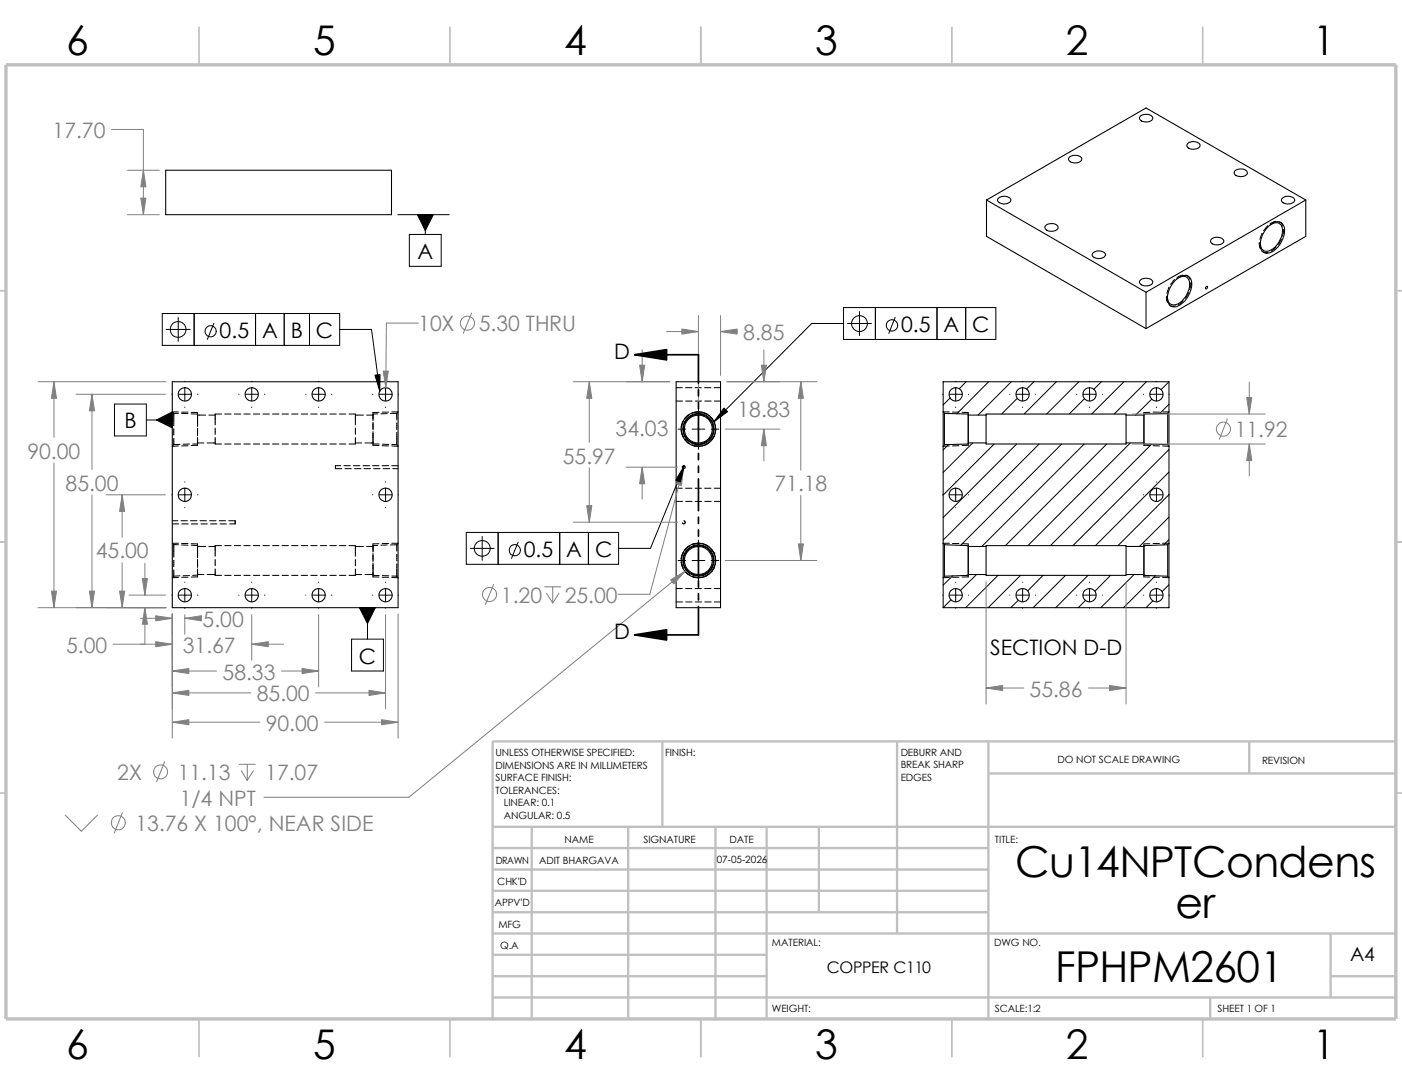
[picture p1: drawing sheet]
<svg xmlns="http://www.w3.org/2000/svg" width="279mm" height="216mm" viewBox="0 0 279 216" stroke-linecap="round" stroke-linejoin="round" font-family="sans-serif">
<g fill="none" stroke="#c0c0c0" stroke-width=".34">
<path d="M39.7 5.4v7.5M89.7 5.4v7.5M139.7 5.4v7.5M189.7 5.4v7.5M239.7 5.4v7.5M-.1 57.9h1.3M278.2 57.9h1.2M-.1 107.9h1.3M278.2 107.9h1.2M-.1 157.9h1.3M278.2 157.9h1.2M39.7 202.9v7.5"/>
<path d="M89.7 202.9v7.5M139.7 202.9v7.5M189.7 202.9v7.5M239.7 202.9v7.5"/>
</g>
<g fill="none" stroke="#c0c0c0" stroke-width=".47">
<path d="M132 147.7v17M178.8 147.7v38.2M197 154.1h81.2M197 147.7v55.2M249 147.7v6.4M278.2 147.7h-180v55.2M98.2 164.7h180M98.2 168.9h98.8M98.2 173.2h98.8M98.2 177.4h98.8M106 164.7v38.2M125.2 164.7v38.2"/>
<path d="M142.6 164.7v38.2M152.8 164.7v38.2M163.2 164.7v17M98.2 185.9h180M98.2 190.2h54.6M98.2 194.4h54.6M98.2 198.7h180M98.2 181.7h98.8M241.2 198.7v4.2M265.2 185.9v12.8M265.2 194.4h13"/>
</g>
<path d="M1.2 12.9h277v190h-277z" fill="none" stroke="#c0c0c0" stroke-width=".68" stroke-linecap="butt"/>
<g fill="none" stroke="#000" stroke-width=".2">
<path d="M79.3 42.8h10.2M81.6 46.7h6.3v6.3h-6.3zM84.8 42.8v3.9M232.5 59v.9l.2 .3M233 57.2l-.5 1.2M234.1 55.7l-.8 .9M235.7 54.8l-1.1 .5M235.8 59.9l-1 .8M236.3 54.8a1.27 1.27 0 0 1 .9 .9M236.9 58.3l-.7 1.1M237.3 56.3l-.2 1.4M251 48.3l.2 1.2"/>
<path d="M251.5 50l.8 .3 .4-.1M251.5 46.5l-.4 1.2M252.6 45l-.8 .9M253.3 50h.1M254.3 49.2l-.9 .8M254.3 44.1l-1.2 .4M254.9 44.2l.4 .2 .4 .7M255.4 47.6l-.7 1.1M255.8 45.7l-.2 1.3M32.3 62.4h35.4v6.4h-35.4zM33.1 65.6h4.8M34.2 78.5h.1"/>
<path d="M35.5 63.2v4.8M35.6 78.5h2.5M36.8 75.9v.1M36.8 77.3v2.5M38.7 62.4v6.4M39.4 78.5h.1M42.6 64.4l-1.3 3.2M47.6 78.5h.1M48.9 78.5h2.5M50.2 75.9v.1M50.2 77.3v2.5M50.9 62.4v6.4"/>
<path d="M52.7 78.5h.1M56.6 62.4v6.4M60.9 78.5h.1M61.7 62.4v6.4M62.2 78.5h2.6M63.5 75.9v.1M63.5 77.3v2.5M66 78.5h.1M67.7 65.6h6.3l1.7 12.3M74.3 78.5h.1M75.6 78.5h2.5M76.8 75.9v.1"/>
<path d="M76.8 77.3v2.5M79.4 78.5h.1M134.7 79.9h1.3M134.7 77.2h1.3M136.6 77.2h1.3M136.7 79.9h1.2M138.5 77.2h1.3M138.6 79.9h1.2M140.4 77.2h1.3M140.5 79.9h1.2M142.3 77.2h1.3M142.4 79.9h1.2"/>
<path d="M168.1 61.3h30.4v6.3h-30.4zM168.1 64.4h-6.3l-19.5 19.6M168.9 64.4h4.8M171.3 62.1v4.7M174.5 61.3v6.3M178.4 63.2l-1.3 3.2M186.7 61.3v6.3M187.9 78.5h.1M188 76v.2M189.2 78.5h2.5M189.4 79.2l-1.4 1.4M190.5 75.9v.1"/>
<path d="M190.5 77.3v2.5M192.4 61.3v6.3M192.5 76l-1.3 1.4M193 78.5h.1M197 76l-6.3 6.4M201.2 78.5h.1M201.5 76l-6.6 6.7M202.5 78.5h2.6M202.7 79.3l-3.1 3.2M203.8 75.9v.1M203.8 77.3v2.5M206 76l-1.4 1.5"/>
<path d="M206.3 78.5h.1M210.5 76l-6.4 6.5M214.5 78.5h.1M215 76l-6.4 6.5M215.9 78.5h2.5M216.1 79.4l-3 3.1M217.1 75.9v.1M217.1 77.3v2.5M219.5 76l-1.5 1.6M219.7 78.5h.1M224 76l-6.4 6.5M227.9 78.5h.1"/>
<path d="M228.5 76l-6.5 6.5M229.2 78.5h2.5M229.5 79.5l-3.2 3.2M230.5 75.9v.1M230.5 77.3v2.5M233 76l-1.6 1.6M233 78.5h.1M233 60.7l.4 .3 .8-.1M22.8 80.5h6.4v6.3h-6.4zM29.2 83.7h5.1M34.2 98.6h.1M34.3 82l.3 .3v2.5"/>
<path d="M34.3 82h1.3M34.6 82.3h1M34.6 85.4v1.3M34.6 87.3v1.3M34.6 88.6l-.3 .3 1.3-.1M35.6 98.6h2.5M35.9 88.5l-1.3 .1M36.2 82.3l1.3 .1M36.2 82.1h1.3M36.8 81.1v.1M36.8 96h.1M36.8 97.3v2.5"/>
<path d="M37.5 88.8h-1.3M37.8 88.4l-1.3 .1M38.1 82.1l1.3 .1v2.7M38.1 82.4l1.3 .1M38.4 88.4h1M39.4 85.3v1.5M39.4 87.2v1.5M39.4 88.2h1.2M39.4 82.7h1.6M39.4 98.6h.1M39.4 88.7h-1.3M41.3 88.2h1.6"/>
<path d="M41.6 82.7h1.3M42.9 85.3v1.2M42.9 87.2v1.2h1.3M44.2 82.5h-1.3v2.1M44.8 88.4h1.3M44.8 82.5h1.3M46.7 88.4h1.3M46.7 82.5h1.3M48.6 88.4h1.3M48.6 82.5h1.3M50.2 81.1v.1M50.5 88.4h1.3"/>
<path d="M50.5 82.5h1.3M52.4 88.4h1.3M52.4 82.5h1.3M54.3 88.4h1.3M54.3 82.5h1.3M56.2 88.4h1.3M56.2 82.5h1.3M58.1 88.4h1.3M58.1 82.5h1.3M60 88.4h1.3M60 82.5h1.3M61.9 88.4h1.3"/>
<path d="M61.9 82.5h1.3M63.5 81.1v.1M63.8 88.4h1.3M63.8 82.5h1.3M65.7 88.4h1.3M65.7 82.5h1.3M67.6 88.4h1.3M67.6 82.5h1.3M67.9 92.8h-1.1v.5h1.3M68.5 92.8h1.3M68.7 93.3h1.3M69.6 82.5h1.2v2.1"/>
<path d="M70.4 92.8h1.3M70.7 93.3h1.2M70.8 85.3v1.2M70.8 87.2v1.2h-1.2M70.8 88.2h1.3M70.8 82.7h1.6M72.3 92.8h1.3M72.6 93.3h1.2M72.7 88.2h1.6M73.1 82.7h1.2M74.3 92.8h1.2M74.3 98.6h.1"/>
<path d="M74.3 82.2v1.5M74.3 84.1v1.5M74.3 86v2.7M74.3 88.4h1.3M74.3 88.7h1.2M74.5 93.3h1.2M75.3 82.4l-1 .1M75.5 82.1l-1.2 .1M75.6 98.6h2.5M76.2 92.8h1.2M76.2 82.1h1.2M76.2 88.8h1.2"/>
<path d="M76.2 88.5h1.3M76.4 93.3h1.2M76.8 81.1v.1M76.8 96h.1M76.8 97.3v2.5M77.2 82.4h-1.3M77.8 82.3h1.3M78.1 92.8h1.2M78.1 82h1.2M78.1 88.5l1 .1M78.3 93.3h1M79.1 82.3v1.3"/>
<path d="M79.1 84.2v1.3M79.1 86.1v2.5M79.1 88.6l.2 .3-1.2-.1M79.3 82l-.2 .3M79.4 98.6h.1M134.7 99.9h1.3M134.7 97.2h1.3M135.1 85.5h1.6M135.8 85.7l.3 1.3M135.8 84.7v.4M136.1 87h.1M136.1 84l-.3 .7"/>
<path d="M136.1 83.9v.1M136.2 84.9l.1 1.2M136.4 92.8l-6.8 16.4h-6.3M136.4 87.5l.6 .6M136.5 86.7l.7 1.1M136.6 97.2h1.3M136.7 99.9h1.2M137 88.1l.4 .2M137 82.8l-.6 .6M137.1 83.3l-.7 1M137.4 82.5l-.4 .3M137.8 88.1l1.2 .3"/>
<path d="M137.9 88.6l.5 .2M137.9 85.5h2.6M138 88.6l.4 .2M138.4 88.8h1.3M138.4 82.1l-.4 .2M138.4 82.1l-.5 .2M138.5 97.2h1.3M138.6 99.9h1.2M138.9 82.5l-1.2 .4M139 88.4h.1M139.2 82h.1M139.2 82.5l1.2 .2"/>
<path d="M139.2 82l-.8 .1M139.2 81.4v1.5M139.2 84.2v2.5M139.2 88v1.5M139.2 82l.5 .1M139.8 82.1l.9 .3M140.3 82.3l.4 .1M140.4 97.2h1.3M140.5 99.9h1.2M140.7 82.4l.3 .2M140.7 82.4l.7 .4M140.7 88.6h-.4"/>
<path d="M140.7 88.6l-.9 .2M140.8 87.9l-1.1 .5M141 83.1l.8 .9M141 88.3l-.3 .3M141.4 88l-.7 .6M141.5 83l.8 1M141.7 85.5h1.6M142 86.4l-.7 1.1M142 84.6l.1 1.3M142.3 84h.1M142.3 87l-.4 .5M142.3 87l-.8 .9"/>
<path d="M142.3 86.9v.1M142.3 84l.1 .5M142.3 97.2h1.3M142.4 99.9h1.2M142.5 86.4l-.2 .6M142.5 84.6l.1 .9M142.5 85l.1 .5M142.6 85.5v.3M142.6 85.5l-.1 .8M187.9 98.6h.1M188 82h1.2M189 88.6l-1 1"/>
<path d="M189.2 88.8l-1.2 .1M189.2 98.6h2.5M189.8 82.1h1.3M190.5 81.1v.1M190.5 96h.1M190.5 97.3v2.5M191.1 88.8h-1.3M191.7 82.1l1.3 .1v6.5M193 88.7h-1.3M193 98.6h.1M193.8 88.2l-5.8 5.9M198.1 88.4l-10.1 10.2"/>
<path d="M202.6 88.4l-14.6 14.7M203.8 81.1v.1M207.1 88.4l-19.1 19.2M211.6 88.4l-20.2 20.2M216.1 88.4l-20.4 20.4M217.1 81.1v.1M220.6 88.4l-20.2 20.3M225.3 88.2l-20.4 20.5M227.9 98.6h.1M228 88.7h1.2M229.2 82.1l-1.2 .1v6.5M229.2 98.6h2.5"/>
<path d="M229.5 88.5l-20.2 20.2M229.8 88.8h1.3M229.8 82.1h1.3M230.5 81.1v.1M230.5 96h.1M230.5 97.3v2.5M231.7 88.8l1.3 .1M231.7 82h1.3M233 80.5l-1.9 1.9M233 89.5l-19.2 19.2M233 94l-14.7 14.7M233 98.5l-10.2 10.2"/>
<path d="M233 98.6h.1M34.2 118.5h.1M34.3 104.4h1.3M34.3 103.7h1.1M34.6 111.6v1.3M34.6 113.5v1.3M34.6 114.8l-.3 .3 1.3-.1M34.6 108.5h1M35.6 108.2h-1.3l.3 .3v2.5M35.6 118.5h2.5M35.9 114.7l-1.3 .1M36.1 103.7h1.2"/>
<path d="M36.2 108.5l1.3 .1M36.2 108.2h1.3M36.2 115h1.3M36.2 104.4h1.3M36.8 101.1h.1M36.8 116h.1M36.8 117.3v2.5M37.8 114.6l-1.3 .1M38 103.7h1.2M38.1 108.3h1.3v2.8M38.1 108.6l1.3 .1M38.1 104.4h1.3"/>
<path d="M39.4 111.4v1.6M39.4 113.3v1.6M39.4 114.6h-1M39.4 108.8h1.6M39.4 114.4h1.2M39.4 118.5h.1M39.4 114.9h-1.3M39.9 103.7h1.2M40 104.4h1.3M41.3 114.4h1.6M41.6 108.8h1.3M41.8 103.7h1.3"/>
<path d="M42 104.4h1.2M42.9 111.4v1.3M42.9 113.3v1.3h1.3M43.7 103.7h1.3M43.9 104.4h1.2M44.2 108.7h-1.3v2.1M44.8 114.6h1.3M44.8 108.7h1.3M45.6 103.7h1.3v.7h-1.1M46.7 114.6h1.3M46.7 108.7h1.3M47.6 118.5h.1"/>
<path d="M48.6 114.6h1.3M48.6 108.7h1.3M48.9 118.5h2.5M50.2 116h.1M50.2 117.3v2.5M50.5 114.6h1.3M50.5 108.7h1.3M52.4 114.6h1.3M52.4 108.7h1.3M52.7 118.5h.1M54.3 114.6h1.3M54.3 108.7h1.3"/>
<path d="M56.2 114.6h1.3M56.2 108.7h1.3M58.1 114.6h1.3M58.1 108.7h1.3M60 114.6h1.3M60 108.7h1.3M60.9 118.5h.1M61.9 114.6h1.3M61.9 108.7h1.3M62.2 118.5h2.6M63.5 116h.1M63.5 117.3v2.5"/>
<path d="M63.8 114.6h1.3M63.8 108.7h1.3M65.7 114.6h1.3M65.7 108.7h1.3M66 118.5h.1M67.6 114.6h1.3M67.6 108.7h1.3M69.6 108.7h1.2v2.1M70.8 111.4v1.3M70.8 113.3v1.3h-1.2M70.8 108.8h1.6M70.8 114.4h1.3"/>
<path d="M72.7 114.4h1.6M73.1 108.8h1.2M74.3 118.5h.1M74.3 114.9h1.2M74.3 108.3v1.6M74.3 110.2v1.6M74.3 112.1v2.8M74.3 114.6h1.3M75.3 108.6l-1 .1M75.5 108.3h-1.2M75.6 118.5h2.5M76.2 108.2h1.2"/>
<path d="M76.2 115h1.2M76.2 114.6l1.3 .1M76.8 101.1h.1M76.8 116h.1M76.8 117.3v2.5M77.2 108.5l-1.3 .1M78.1 108.2h1.2l-.2 .3M78.1 114.7l1 .1M79.1 108.5v1.3M79.1 110.4v1.3M79.1 112.3v2.5M79.1 114.8l.2 .3-1.2-.1"/>
<path d="M79.1 108.5h-1.3M79.4 118.5h.1M92.9 106h30.4v6.4h-30.4zM93.7 109.2h4.8M96.1 106.8v4.8M99.3 106v6.4M103.3 108l-1.4 3.2M111.5 106v6.4M117.3 106v6.4M134.7 119.9h1.3M134.7 117.2h1.3M135.1 111.6h1.6"/>
<path d="M135.8 111.9v.5M135.8 112v.4M135.8 112.4l.3 .7M135.8 110.9v.4M136.1 110.1v.1M136.1 110.2l-.3 .7M136.1 113.1v.1M136.2 111l.1 1.3M136.3 103.7a.31 .31 0 0 1 .3 .4 .31 .31 0 0 1-.5 .2l-.1-.2M136.4 113.7l.1 .1M136.5 112.9l.7 1M136.5 109.5h.1"/>
<path d="M136.5 113.7v.1M136.5 113.8l.5 .5M136.5 109.5l-.1 .1M136.6 117.2h1.3M136.7 119.9h1.2M137 114.3l.4 .2M137 109l-.5 .5M137.2 109.4l-.8 1M137.2 109.4h.1M137.4 108.7l-.4 .3M137.8 114.3l1.2 .3M137.9 114.8l.5 .2"/>
<path d="M137.9 111.6h2.6M138 114.8l.4 .2M138.4 115l.8 .1M138.4 108.3l-.4 .1M138.4 108.3l-.5 .1M138.5 117.2h1.3M138.6 119.9h1.2M138.9 108.7l-1.2 .4M139.2 108.7l1.2 .2M139.2 108.2h.1M139.2 107.6v1.5M139.2 110.4v2.5"/>
<path d="M139.2 114.2v1.5M139.2 108.2l-.8 .1M139.2 108.2h.5M139.2 115v.1M139.7 115l-.5 .1M139.9 108.2l.8 .3M140.3 108.4l.4 .1M140.4 117.2h1.3M140.5 119.9h1.2M140.7 114.7l-.8 .3M140.7 108.5l.3 .3M140.7 108.5l.7 .6"/>
<path d="M140.7 114.7l-.4 .1M140.8 114.1l-1.2 .5M140.9 109.2l.9 1M141 114.5l-.3 .2M141.4 114.2l-.7 .5M141.5 109.1l.8 1.1M141.7 111.6h1.6M142 112.6l-.7 1.1M142 110.7l.1 1.3M142.3 110.2h.1M142.3 113.1h.1M142.3 113.1l-.4 .6"/>
<path d="M142.3 113.1l-.8 1M142.3 110.2l.1 .4M142.3 117.2h1.3M142.4 119.9h1.2M142.4 112.6l-.1 .5M142.5 110.7l.1 .9M142.5 111.2l.1 .4M142.6 111.6l-.1 .4M142.6 111.6l-.1 .9M187.9 118.5h.1M188 108.2h1.2M189.2 115l-1.2 .1"/>
<path d="M189.2 118.5h2.5M189.5 119.5l-1.5 1.5M189.8 114.7l-1.8 1.8M189.8 108.2h1.3M189.8 115h1.3M190.5 101.1h.1M190.5 116h.1M190.5 117.3v2.5M191.7 108.3h1.3v6.6M193 114.9h-1.3M193 118.5h.1M194.6 114.4l-3.2 3.2"/>
<path d="M198.9 114.6l-6.5 6.4M201.2 118.5h.1M202.5 118.5h2.6M202.9 119.5l-1.5 1.5M203.4 114.6l-6.5 6.4M203.8 116h.1M203.8 117.3v2.5M206.3 118.5h.1M207.9 114.6l-3.1 3.1M212.3 114.6l-6.4 6.4M214.5 118.5h.1M215.9 118.5h2.5"/>
<path d="M216.3 119.6l-1.4 1.4M216.8 114.6l-6.4 6.4M217.1 116h.1M217.1 117.3v2.5M219.7 118.5h.1M221.3 114.6l-3.1 3.2M226 114.4l-6.6 6.6M227.9 118.5h.1M228 114.9h1.2M229.2 108.3h-1.2v6.6M229.2 118.5h2.5M229.7 119.7l-1.3 1.3"/>
<path d="M229.8 108.2h1.3M229.8 115h1.3M230.3 114.7l-6.4 6.3M230.5 101.1h.1M230.5 116h.1M230.5 117.3v2.5M231.7 108.2h1.3M231.7 115l1.3 .1M233 103l-5.9 5.8M233 107.5l-1.1 1M233 116.5l-1.4 1.4M233 118.5h.1"/>
<path d="M36.8 121.1v.1M50.2 121.1v.1M63.5 121.1v.1M70.1 127.3h6.3v6.3h-6.3zM73.2 121v6.3M76.8 121.1v.1M190.5 121.1v.1M203.8 121.1v.1M217.1 121.1v.1M230.5 121.1v.1M233 120.9l-.1 .1"/>
<circle cx="35.5" cy="65.6" r="1.59"/>
<circle cx="42" cy="66" r="1.12"/>
<circle cx="171.3" cy="64.4" r="1.59"/>
<circle cx="177.8" cy="64.8" r="1.14"/>
<circle cx="96.1" cy="109.2" r="1.59"/>
<circle cx="102.6" cy="109.6" r="1.14"/>
</g>
<g fill="none" stroke="#000" stroke-width=".21">
<path d="M33 33.9h45v8.9h-45zM196.6 39.8l31.8 18.4M196.6 39.8l31.8-18.3 31.8 18.3M196.6 39.8v7.3l31.8 18.3M199 39.5a1.65 1.65 0 0 1 2.5 .3 1.56 1.56 0 0 1-2.7 .1zM213.1 31.3a1.65 1.65 0 0 1 2.5 .4 1.56 1.56 0 0 1-2.7 0zM227.4 23a1.68 1.68 0 0 1 2.3 .5 1.46 1.46 0 0 1-2 .7 .63 .63 0 0 1-.6-.5 .63 .63 0 0 1 .3-.7zM236.7 28.6a1.65 1.65 0 0 1 2.4 .3 1.32 1.32 0 0 1-1.8 .8 .69 .69 0 0 1-.6-.4 .69 .69 0 0 1 0-.7zM246.1 34a1.61 1.61 0 0 1 2.5 .4 1.3 1.3 0 0 1-1.9 .7 .66 .66 0 0 1-.6-.3 .66 .66 0 0 1 0-.8zM255.5 39.5a1.65 1.65 0 0 1 2.5 .3 1.56 1.56 0 0 1-2.5 .4l-.1-.3zM260.2 39.8l-31.8 18.4M260.2 39.8v7.3l-31.8 18.3"/>
<path d="M208.5 44.8a1.64 1.64 0 0 1 2.4 .5 1.34 1.34 0 0 1-1.9 .7 .69 .69 0 0 1-.7-.4 .69 .69 0 0 1 .2-.8zM217.8 50.4a1.86 1.86 0 0 1 2.5 .1 1.03 1.03 0 0 1-1.4 1 1.13 1.13 0 0 1-1.2-.9zM227.2 55.8a1.81 1.81 0 0 1 2.5 .2 .87 .87 0 0 1-1.1 .9 1.16 1.16 0 0 1-1.5-.8zM228.4 58.2v7.2M234.4 55.6a1.93 1.93 0 0 1 2.7-.3 3.9 3.9 0 0 1-.8 4.4 2.52 2.52 0 0 1-3 1.2 2.55 2.55 0 0 1-.3-3.1l.7-1.3zM234.5 55.6a1.43 1.43 0 0 1 1.4-.6 1.43 1.43 0 0 1 1.1 1 4.3 4.3 0 0 1-2.9 4.7 1.3 1.3 0 0 1-1.4-1.6v-.4M240.5 57a.26 .26 0 0 1 .1 .4 .26 .26 0 0 1-.4 .1zM241.5 47.5a1.72 1.72 0 0 1 2.4 .5 1.51 1.51 0 0 1-2.3 .6 .55 .55 0 0 1-.4-.5 .55 .55 0 0 1 .3-.6zM252.9 45a1.84 1.84 0 0 1 2.7-.4 3.9 3.9 0 0 1-.8 4.4 2.78 2.78 0 0 1-2.8 1.3 2.03 2.03 0 0 1-.8-2.4 5.9 5.9 0 0 1 1.7-2.9zM253 44.9a1.59 1.59 0 0 1 2.4 0 4.2 4.2 0 0 1-2 4.8 1.38 1.38 0 0 1-1.7 .1 1.38 1.38 0 0 1-.5-1.6v-.2M34.3 76h45v45h-45zM134.7 76h8.9v45h-8.9z"/>
<path d="M188 82v-6h45v6M188 88.9v19.3M188 82l.2 .3M188 82v6.9M188.2 82.3l4.8 .2v.2M188.2 88.6l-.2 .3M188.2 82.3v6.3M193 88.2v.2l-4.8 .2M193 88.2h3.5M193 82.7h3.5M193 82.7v5.5M196.5 82.7v-.2h27.9v.2"/>
<path d="M196.5 88.2v.2h27.9v-.2M196.5 82.7v5.5M224.4 88.2h3.6M224.4 82.7h3.6M224.4 82.7v5.5M228 82.7v5.5M228 88.2v.2l4.7 .2M232.7 82.3v6.3M232.7 82.3l-4.7 .2v.2M232.7 88.6l.3 .3M233 82v6.9M233 88.9v19.3"/>
<path d="M233 82l-.3 .3M188 108.2l.2 .3M188 115.1v5.9h45v-5.9M188 108.2v6.9M188.2 108.5l4.8 .2v.1M188.2 114.8l-.2 .3M188.2 108.5v6.3M193 108.8h3.5M193 114.4v.2l-4.8 .2M193 114.4h3.5M193 108.8v5.6M196.5 108.8v-.1h27.9v.1"/>
<path d="M196.5 114.4v.2h27.9v-.2M196.5 108.8v5.6M224.4 108.8h3.6M224.4 114.4h3.6M224.4 108.8v5.6M228 108.8v5.6M228 114.4v.2l4.7 .2M232.7 108.5v6.3M232.7 108.5l-4.7 .2v.1M232.7 114.8l.3 .3M233 108.2v6.9M233 108.2l-.3 .3"/>
<circle cx="36.8" cy="78.5" r="1.32"/>
<circle cx="50.2" cy="78.5" r="1.32"/>
<circle cx="63.5" cy="78.5" r="1.32"/>
<circle cx="76.8" cy="78.5" r="1.32"/>
<circle cx="190.5" cy="78.5" r="1.32"/>
<circle cx="203.8" cy="78.5" r="1.32"/>
<circle cx="217.1" cy="78.5" r="1.32"/>
<circle cx="230.5" cy="78.5" r="1.32"/>
<circle cx="36.8" cy="98.6" r="1.32"/>
<circle cx="76.8" cy="98.6" r="1.32"/>
<circle cx="136.3" cy="93" r=".29"/>
<circle cx="139.2" cy="85.5" r="2.77"/>
<circle cx="139.2" cy="85.4" r="3.1"/>
<circle cx="139.2" cy="85.5" r="2.97"/>
<circle cx="139.2" cy="85.5" r="3.4"/>
<circle cx="190.5" cy="98.6" r="1.32"/>
<circle cx="230.5" cy="98.6" r="1.32"/>
<circle cx="36.8" cy="118.5" r="1.32"/>
<circle cx="50.2" cy="118.5" r="1.32"/>
<circle cx="63.5" cy="118.5" r="1.32"/>
<circle cx="76.8" cy="118.5" r="1.32"/>
<circle cx="139.2" cy="111.6" r="2.79"/>
<circle cx="139.2" cy="111.6" r="3.1"/>
<circle cx="139.2" cy="111.6" r="2.97"/>
<circle cx="139.2" cy="111.6" r="3.4"/>
<circle cx="190.5" cy="118.5" r="1.32"/>
<circle cx="203.8" cy="118.5" r="1.32"/>
<circle cx="217.1" cy="118.5" r="1.32"/>
<circle cx="230.5" cy="118.5" r="1.32"/>
</g>
<g fill="none" stroke="#808080" stroke-width=".2">
<path d="M22.2 25.8h6.4v17M25.4 33.9h6.3M25.4 42.8h6.3M7.6 76h25.5M10.8 76v11.1M15.2 78.5h17.8M18.3 78.5v15M83.4 64.3h-6.4l-.1 12.9M94 62.4l-1.7 4M114.3 76h19.2M117.4 76v12.1M128 69.7v6.3"/>
<path d="M132.8 66h6.4M139.2 62.9v17.2M143.6 62.9v11.9M143.6 66h3.3M144.9 76h17.9M152.2 69.7v6.3M159.6 76v17.6M249 76.1v6.4M10.8 92.2v28.8M18.3 98.6v22.4M21.2 98.6h11.8M24.3 98.6v8.4"/>
<path d="M117.4 93.2v10.8M124.8 93h10.2M128 93v6.4M136.2 93.3l-6.7 25.1h-6.4M144.5 85.5h10.9M152.2 85.5v6.3M159.6 98.7v12.9M225.7 82.5h26.4M225.7 88.4h26.4M244.6 83.4l-1.6 4.1M249 88.4v6.4M24.3 112.1v8.9"/>
<path d="M25.7 118.5h7.3M28.9 112.2v6.3M98.4 116.4l-1.7 4M108.5 116.9h3.3M108.9 118.2l1.3 1.9M110.2 116.9v3.2M111.4 118.2l-1.2 1.9M114.3 104h20.7M136.5 113.8l-55 45h-28.9M144.5 111.6h18.3M196.5 115.9v24.3M224.4 115.9v24.3"/>
<path d="M7.6 121h25.5M22.5 128.3h11.8M28 123.1h6.3M28.9 121v7.3M34.3 122.3v24.7M34.3 133.6h8.9M34.3 138h15.7M36.8 123.1h2.4M36.8 122.4v3.9M50.2 122.4v9.1M50.2 128.3h6.3M56.1 133.6h7.4"/>
<path d="M62.9 138h13.9M63.5 122.4v14.4M76.8 122.4v18.8M79.3 122.3v24.7M196.5 137h7.5M216.9 137h7.5M32.8 151.7l-1.6 4M34.3 143.8h17.5M47.7 152.2h3.2M48.1 153.5l1.2 1.9M49.3 152.2v3.2M50.5 153.5l-1.2 1.9"/>
<path d="M64.7 143.8h14.6M13 162.3l3.2 3.3 3.2-3.3M24.4 161.8l-1.6 4.1"/>
<circle cx="93.2" cy="64.4" r="1.41"/>
<circle cx="243.8" cy="85.5" r="1.41"/>
<circle cx="97.6" cy="118.4" r="1.41"/>
<circle cx="32" cy="153.7" r="1.4"/>
<circle cx="23.6" cy="163.9" r="1.41"/>
</g>
<g fill="#808080" stroke="#808080" stroke-width=".2">
<path d="M248.5 79.2h1l-.5 3.3z"/>
<path d="M249 88.4l.5 3.3h-1z"/>
<path d="M221.1 136.5l3.3 .5-3.3 .5z"/>
<path d="M196.5 137l3.3-.5v1z"/>
<path d="M136.2 93.3l-.4 3.4-1-.3z"/>
<path d="M135.9 65.5l3.3 .5-3.3 .5z"/>
<path d="M152.2 85.5l.5 3.3h-1z"/>
<path d="M116.9 100.7h1l-.5 3.3z"/>
<path d="M128 93l.5 3.4h-1z"/>
<path d="M151.7 72.7h1l-.5 3.3z"/>
<path d="M127.5 72.7h1l-.5 3.3z"/>
<path d="M143.6 66l3.3-.5v1z"/>
<path d="M159.1 108.3h1l-.5 3.3z"/>
<path d="M159.6 76l.5 3.3h-1z"/>
<path d="M117.4 76l.5 3.3h-1z"/>
<path d="M133.6 115.5l2.9-1.7-2.2 2.5z"/>
<path d="M50.2 128.3l3.3-.5v1z"/>
<path d="M36.8 123.1l3.3-.5v1.1z"/>
<path d="M31 127.8l3.3 .5-3.3 .5z"/>
<path d="M31 122.6l3.3 .5-3.3 .6z"/>
<path d="M23.8 117.7h1l-.5 3.3z"/>
<path d="M60.2 133.1l3.3 .5-3.3 .6z"/>
<path d="M24.3 98.6l.5 3.3h-1z"/>
<path d="M34.3 133.6l3.3-.5v1.1z"/>
<path d="M34.3 138l3.3-.5v1z"/>
<path d="M76.4 73.9h1l-.5 3.3z"/>
<path d="M73.5 137.5l3.3 .5-3.3 .5z"/>
<path d="M28.4 115.2h1l-.5 3.3z"/>
<path d="M28.9 121l.5 3.3h-1z"/>
<path d="M17.8 117.7h1l-.5 3.3z"/>
<path d="M18.3 78.5l.5 3.3h-1z"/>
<path d="M10.2 117.7h1.1l-.5 3.3z"/>
<path d="M10.8 76l.5 3.3h-1.1z"/>
<path d="M34.3 143.8l3.3-.5v1.1z"/>
<path d="M76 143.3l3.3 .5-3.3 .6z"/>
<path d="M28.6 33.9l.5 3.3h-1z"/>
<path d="M28.1 39.5h1l-.5 3.3z"/>
</g>
<path d="M83.2 42.8h3.2l-1.6 3.1zM74.7 74.7l1-.1v3.3zM31.2 83.7l3.1-1.7v3.2zM136.4 92.8l-.8 3.2-.9-.4zM144.3 81.3l.7 .7-2.7 2zM71.6 121h3.2l-1.6 3.2z" fill="#000" stroke="#000" stroke-width=".2"/>
<path d="M126.5 70.7l6.3-1.1v2.1zM126.5 126.4l6.3-1v2.1z" fill="#000" stroke="#000" stroke-width=".34"/>
<g fill="none" stroke="#000" stroke-width=".34">
<path d="M126.5 70.7h12.7v5.6M139.2 77.6v1.3M139.2 80.1v1.3M139.2 82.7v6.3M139.2 90.3v1.3M139.2 92.8v1.3M139.2 95.4v6.3M139.2 103v1.3M139.2 105.5v1.3M139.2 108.1v6.3M139.2 115.7v1.3M139.2 118.2v1.3"/>
<path d="M139.2 120.8v5.6h-12.7"/>
</g>
<g font-size="8.5">
<text x="202.3" y="174.7">Cu14NPTCondens</text>
<text x="234.2" y="182.8">er</text>
<text x="210.3" y="195.7">FPHPM2601</text>
</g>
<g font-size="8.1">
<text x="13.2" y="10.9">6</text>
<text x="62.4" y="10.9">5</text>
<text x="112.4" y="10.9">4</text>
<text x="162.4" y="10.9">3</text>
<text x="212.4" y="10.9">2</text>
<text x="261.7" y="10.9">1</text>
<text x="13.2" y="210.9">6</text>
<text x="62.4" y="210.9">5</text>
<text x="112.4" y="210.9">4</text>
<text x="162.4" y="210.9">3</text>
<text x="212.4" y="210.9">2</text>
<text x="261.7" y="210.9">1</text>
</g>
<g font-size="4.2" fill="#808080">
<text x="10.5" y="27.5">17.70</text>
<text x="83.4" y="66">10X</text>
<text x="95.4" y="66">5.30 THRU</text>
<text x="148.1" y="67.7">8.85</text>
<text x="147" y="83.1">18.83</text>
<text x="122.7" y="86.8">34.03</text>
<text x="246.1" y="87.1">11.92</text>
<text x="5.4" y="91.4">90.00</text>
<text x="112.2" y="92.3">55.97</text>
<text x="13.1" y="97.7">85.00</text>
<text x="154.3" y="97.8">71.18</text>
<text x="19.1" y="111.2">45.00</text>
<text x="40.4" y="124.8">5.00</text>
<text x="99.8" y="120">1.20</text>
<text x="112.6" y="120">25.00</text>
<text x="13.2" y="130">5.00</text>
<text x="36.4" y="130">31.67</text>
<text x="44.4" y="135.3">58.33</text>
<text x="51.2" y="139.7">85.00</text>
<text x="205.2" y="138.7">55.86</text>
<text x="52.9" y="145.5">90.00</text>
<text x="23.4" y="155.4">2X</text>
<text x="35.4" y="155.4">11.13</text>
<text x="52.9" y="155.4">17.07</text>
<text x="35.8" y="160.4">1/4 NPT</text>
<text x="27" y="165.5">13.76 X 100°, NEAR SIDE</text>
</g>
<g font-size="4.2">
<text x="83.2" y="51.5">A</text>
<text x="43.8" y="67.3">0.5</text>
<text x="52.2" y="67.3">A</text>
<text x="58" y="67.3">B</text>
<text x="62.9" y="67.3">C</text>
<text x="122.4" y="71.5">D</text>
<text x="179.6" y="66.1">0.5</text>
<text x="188" y="66.1">A</text>
<text x="193.7" y="66.1">C</text>
<text x="24.8" y="85.3">B</text>
<text x="104.4" y="110.9">0.5</text>
<text x="112.9" y="110.9">A</text>
<text x="118.6" y="110.9">C</text>
<text x="122.4" y="127.3">D</text>
<text x="197.3" y="130.5">SECTION D-D</text>
<text x="71.5" y="132.2">C</text>
</g>
<text font-size="3.9" x="269.1" y="191.5">A4</text>
<text font-size="3.2" x="164.8" y="193.8">COPPER C110</text>
<g font-size="2">
<text x="98.8" y="150.6">UNLESS OTHERWISE SPECIFIED:</text>
<text x="98.8" y="153.1">DIMENSIONS ARE IN MILLIMETERS</text>
<text x="98.8" y="155.6">SURFACE FINISH:</text>
<text x="132.5" y="150.6">FINISH:</text>
<text x="179.5" y="153">BREAK SHARP</text>
<text x="179.5" y="155.5">EDGES</text>
<text x="179.5" y="150.5">DEBURR AND</text>
<text x="210.8" y="151.9">DO NOT SCALE DRAWING</text>
<text x="251.5" y="152.1">REVISION</text>
<text x="98.8" y="158.1">TOLERANCES:</text>
<text x="100.4" y="160.6">LINEAR: 0.1</text>
<text x="100.4" y="163.1">ANGULAR: 0.5</text>
<text x="112.5" y="168">NAME</text>
<text x="128.2" y="167.9">SIGNATURE</text>
<text x="145.4" y="167.9">DATE</text>
<text x="198.3" y="167.9">TITLE:</text>
<text x="98.8" y="172.1">DRAWN</text>
<text x="107.4" y="172.1">ADIT BHARGAVA</text>
<text x="142.8" y="171.9">07-05-2026</text>
<text x="99.1" y="176.3">CHK'D</text>
<text x="98.6" y="180.4">APPV'D</text>
<text x="99.3" y="184.8">MFG</text>
<text x="99.7" y="189">Q.A</text>
<text x="153.8" y="188.5">MATERIAL:</text>
<text x="198.1" y="188.5">DWG NO.</text>
<text x="153.8" y="201.5">WEIGHT:</text>
<text x="198.2" y="201.6">SCALE:1:2</text>
<text x="242.7" y="201.6">SHEET 1 OF 1</text>
</g>
</svg>
